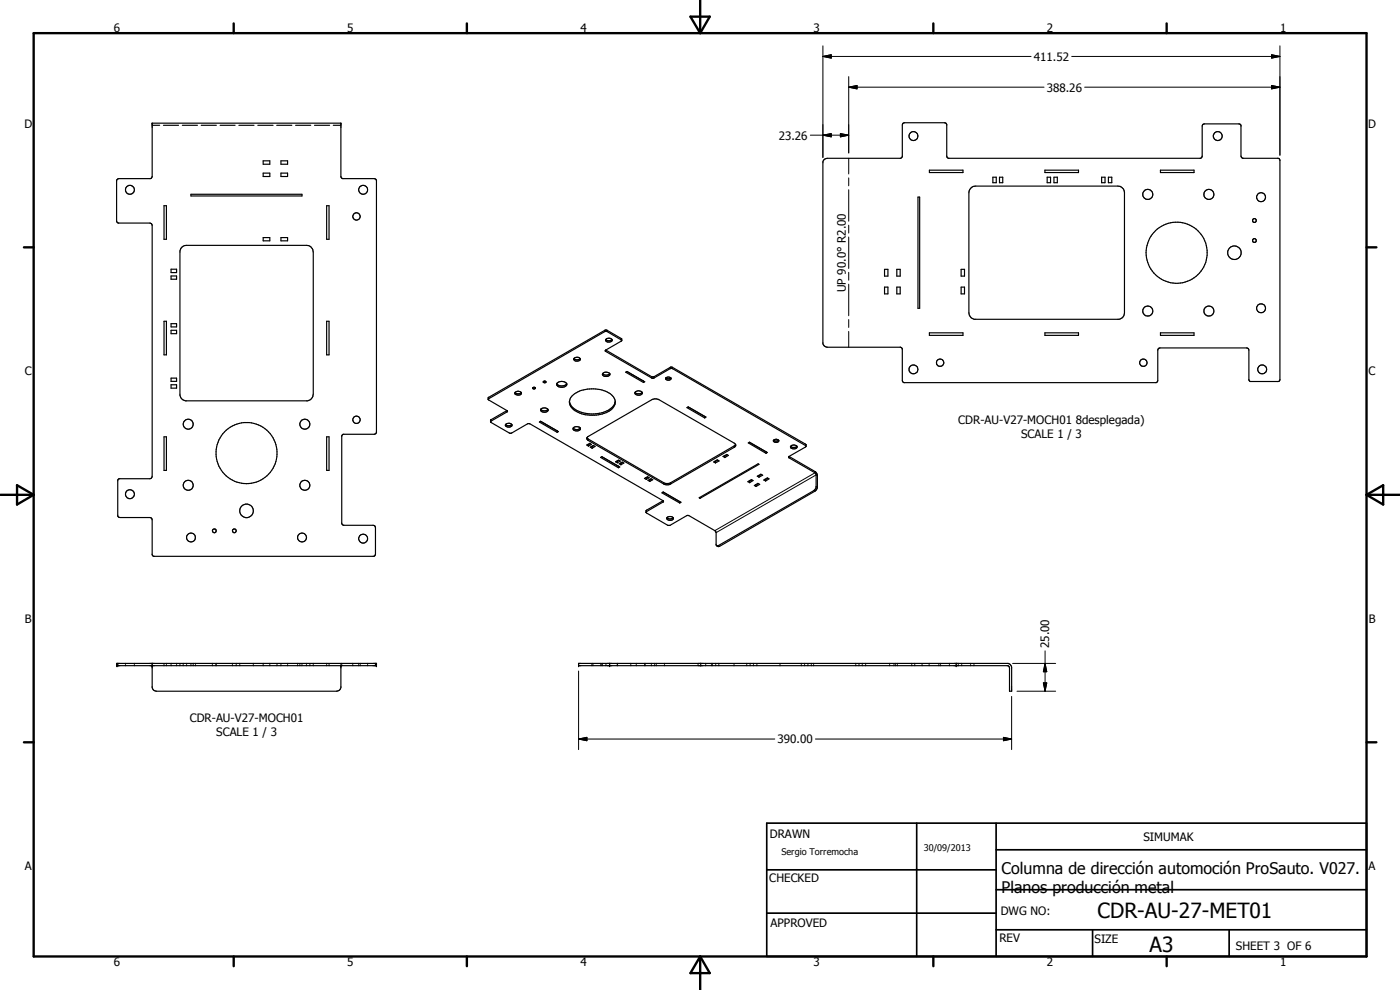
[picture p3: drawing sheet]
<svg xmlns="http://www.w3.org/2000/svg" width="420mm" height="297mm" viewBox="0 0 420 297" stroke-linecap="round" stroke-linejoin="round" font-family="sans-serif">
<g fill="#000">
<circle cx="45.7" cy="37" r=".18"/>
<circle cx="102.3" cy="37" r=".18"/>
<circle cx="35" cy="199.7" r=".18"/>
<circle cx="35" cy="199.1" r=".18"/>
<circle cx="35.3" cy="199.7" r=".18"/>
<circle cx="35.3" cy="199.1" r=".18"/>
<circle cx="45.7" cy="199.7" r=".18"/>
<circle cx="45.7" cy="199.1" r=".18"/>
<circle cx="102.3" cy="199.7" r=".18"/>
<circle cx="113" cy="199.7" r=".18"/>
<circle cx="113" cy="199.1" r=".18"/>
<circle cx="173.6" cy="199.1" r=".18"/>
<circle cx="173.6" cy="199.7" r=".18"/>
<circle cx="183" cy="199.7" r=".18"/>
<circle cx="183" cy="199.1" r=".18"/>
<circle cx="287" cy="199.7" r=".18"/>
<circle cx="287" cy="199.1" r=".18"/>
</g>
<g fill="none" stroke="#000" stroke-width=".35">
<path d="M45.7 37h56.6l.1 16.3 .4 .3h9.5l.6 .3 .1 75.9-.7 .5h-9.2l-.5 .5v26.3l.5 .5h8.9l.5 .2 .2 .5v8l-.4 .6h-66.2l-.4-.4v-10.5l-.2-.5-.5-.2h-9l-.6-.4v-11l.4-.3h9.2l.5-.2 .2-.5v-75.3l-.2-.5-.5-.2h-9.5l-.5-.4 .1-12.6 .5-.3h9.6l.4-.5zM45.7 37.6h2.2M49.1 37.6h4.5M54.7 37.6h4.6M60.4 37.6h4.5M66.1 37.6h4.5M71.7 37.6h4.5M77.4 37.6h4.5M83 37.6h4.6M88.7 37.6h4.5M94.4 37.6h4.5M100 37.6h2.3"/>
<path d="M57.3 58.3h33.3v.5h-33.3zM79 48.3h2v1h-2zM79 51.9h2v1.1h-2zM84.3 48.3h2v1h-2zM84.3 51.9h2v1.1h-2zM247.3 47.9l1-.4h22l.5-.5v-9.5l.2-.5 .5-.2h12l.4 .2 .2 .3v9.5l.5 .7h75.7l.5-.7v-9l.2-.5 .5-.1 10.6 .1 .3 .3v9.2l.2 .5 .3 .2h10.7l.5 .5v66l-.5 .5-8.5-.1-.3-.4v-8.9l-.3-.6-26.4-.1-.6 .3v.4v9.1l-.5 .6h-75.7l-.5-.6v-9.6l-.5-.4-22.5-.1-.5-.3-.3-.7v-54.5zM275.5 59.1h.5v33.4h-.5zM278.9 51.1h10.1v.7h-10.1zM291.5 56.3l1.3-.5h42.7a2 2 0 0 1 2 2v36.1l-.3 .9-.4 .6-1 .4h-43.4a2.09 2.09 0 0 1-1.6-1.9v-36.1l.1-.7zM298 53.2h1v1.6h-1zM300 53.2h.9v1.6h-.9zM313.6 51.1h10.1v.7h-10.1z"/>
<path d="M314.3 53.2h1v1.6h-1zM316.3 53.2h1v1.6h-1zM330.6 53.2h1v1.6h-1zM332.6 53.2h1.1v1.6h-1.1zM348.3 51.1h10v.7h-10zM49.2 61.7h.7v10.1h-.7zM54.4 74.3l.9-.6 .7-.1h36a2 2 0 0 1 2 2v42.7l-.1 .7-.6 .8-.9 .5h-36.7l-1-.5-.7-1.2v-43.3zM79 71.3h2v1h-2zM84.3 71.3h2v1h-2zM98 61.7h.8v10.1h-.8zM49.2 96.4h.7v10.1h-.7zM51.3 80.8h1.7v1h-1.7z"/>
<path d="M51.3 82.8h1.7v1h-1.7zM51.3 97.1h1.7v1h-1.7zM51.3 99.1h1.7v1h-1.7zM98 96.4h.8v10.1h-.8zM265.5 80.8h1v2h-1zM265.5 86.1h1v2.1h-1zM269.1 80.8h1.1v2h-1.1zM269.1 86.1h1.1v2.1h-1.1zM278.9 99.9h10.1v.7h-10.1zM288.4 80.8h1.1v2h-1.1zM288.4 86.1h1.1v2.1h-1.1zM313.6 99.9h10.1v.7h-10.1z"/>
<path d="M348.3 99.9h10v.7h-10zM51.3 113.5h1.7v.9h-1.7zM51.3 115.4h1.7v1.1h-1.7zM154.6 117.8a1.23 1.23 0 0 0 1.8 0M154.6 117.7a1.08 1.08 0 0 1 1.9 .5 1.07 1.07 0 0 1-1.1 .4 1.07 1.07 0 0 1-.9-.8zM159.9 116.3l.5-.1 .3 .3-.5 .2zM160.1 116.2h.4M163.2 114.4h.4M163.3 114.4l-.2 .1a.45 .45 0 0 0 .3 .4 .45 .45 0 0 0 .5-.2l-.3-.3M163.3 114.4h.3M167.1 115.1a1.93 1.93 0 0 0 3 0M167.2 115a1.94 1.94 0 0 1 2.9 .3 1.77 1.77 0 0 1-3.1 0z"/>
<path d="M171.7 118.7a9.8 9.8 0 0 1 12.1 .1 2.79 2.79 0 0 1-.9 4.5 10 10 0 0 1-11.4-1 2.49 2.49 0 0 1 .2-3.6zM172.2 107.6a1.27 1.27 0 0 0 1.9 0M172.3 107.5a1.05 1.05 0 0 1 1.1-.4 1.05 1.05 0 0 1 .7 .8l-.6 .4h-.7l-.6-.4zM180.9 112.1a1.52 1.52 0 0 0 2.1 0M181 112a1.33 1.33 0 0 1 2 .4 1.32 1.32 0 0 1-2.2-.1zM181.8 101.9a1.33 1.33 0 0 0 1.9 0M181.8 105l-.1 .4 14 8.1 .6-.1 4.8-2.8h.7l40.1 23.3M181.8 105l13.9 8.1 .6-.1 4.9-2.8h.5l40.2 23.2-.1 .7-5 2.8M181.8 105l4.8-2.8-.1-.6-4.6-2.6-35.4 20.3 .2 .7 5.4 3.2M182 101.6a.9 .9 0 0 1 1.1-.2 .9 .9 0 0 1 .5 1l-.6 .2-.9-.1-.4-.5zM186.6 102.1l-4.4-2.6h-.7l-35 20.3M188.1 111.5l5.4 3.1-.4 .2"/>
<path d="M188.2 111.5l-.4 .2 5.3 3.1M190.6 117.7a1.37 1.37 0 0 1 2.2 .2 1.25 1.25 0 0 1-1.2 .7 1.25 1.25 0 0 1-1.1-.7zM190.6 117.7l.7 .5h.8l.6-.5M193.1 114.3h.1M193.1 114.3v.5M199.8 113.3h.2a.86 .86 0 0 1 1.4 .4 .96 .96 0 0 1-1.6-.1zM199.8 113.4a1.19 1.19 0 0 0 1.5 0M49.2 131.1h.7v10h-.7zM98 131.1h.8v10h-.8zM151.7 127.4a1.38 1.38 0 0 0 1.9 0M151.8 127.3a1.05 1.05 0 0 1 1.1-.3 1.05 1.05 0 0 1 .7 .8 1.07 1.07 0 0 1-1 .4 1.07 1.07 0 0 1-.9-.8zM152.1 123.2l-4.8 2.8-.1 .6 5.9 3.4 5.2-2.8h.7l40 23"/>
<path d="M152.1 123.2l.2 .2-.2 .2-4.9 2.9M162.2 126.4l5.4 3.1-.4 .2M162.3 126.4l-.4 .2 5.3 3.1M162.3 122.8a1.42 1.42 0 0 0 2.1 0M162.4 122.7a1.3 1.3 0 0 1 2.1 .5 1.19 1.19 0 0 1-1.2 .6 1.19 1.19 0 0 1-1-1zM167.2 129.3h.1M167.2 129.3v.4M170.9 120.4a5.5 5.5 0 0 0 5.3 3.7 8.1 8.1 0 0 0 8.3-2.9l.1-.8M172 128.4a1.42 1.42 0 0 0 2.1 0M172.1 128.3a1.27 1.27 0 0 1 2.1 .5 1.25 1.25 0 0 1-2.2-.2zM176.1 133.5l.9-.5 .5 .3-.9 .6zM176.1 131.4l23.3 13.5 .5 .2 1.2-.2 19.7-11.5"/>
<path d="M176.3 131.1l19.3-11.2 1.4-.2 .8 .2 22.6 13.1 .4 .4v.4l-.4 .4-19.3 11.1-1.2 .2-.5-.2-23.1-13.3-.2-.4zM176.4 133.3l.2 .1M176.6 133.4v.5M177.2 134.2l.8-.6 .6 .3-.9 .6zM177.2 133.1l-.6 .3M177.5 133.9l.2 .1M177.7 134v.5M178.2 133.7l-.5 .3M180.6 137l-.4 .2 5.4 3.1M180.6 137l5.4 3.1-.4 .2M180.6 137l5 2.9M184.7 138.6l.9-.6 .6 .3-.9 .6z"/>
<path d="M185.1 138.3l.2 .1M185.3 138.4v.5M185.6 139.9v.4M185.6 139.9h.1M185.8 139.1l.9-.5 .5 .3-.9 .5zM185.8 138.1l-.5 .3M186.2 138.9l.1 .2M186.3 139.1v.3M186.9 138.7l-.6 .4M206.5 122.1l-.3 .2 5.3 3.1M206.5 122.1l5.4 3-.4 .3M206.5 122.1l5 2.9"/>
<path d="M211.5 125h.1M211.5 125v.4M214.2 138.6l1.1-.6 .5 .3-1.1 .6zM214.5 138.4l.2 .1M214.7 138.5v.4M215.4 138.1l-.7 .4M217 136.9l1.1-.5 .5 .3-1.1 .6zM217.4 136.8l.1 .1M217.5 136.9v.4M218.3 136.4l-.8 .5M224.6 132.9l.3-.2 5.4 3.1-.4 .2zM224.9 132.7l5 2.9v.4"/>
<path d="M232.1 132.1a.95 .95 0 0 1 1.6 .3 .91 .91 0 0 1-.9 .3 .91 .91 0 0 1-.7-.6zM232.2 132.1l.4 .2 1.1-.2M236.8 136.9v.5l8 4.7 .1 4-.4 .8-29.2 16.9-.4-.4v-3.6l-.2-.5-7.9-4.6h-.7l-5 2.9h-.6l-6.6-3.8 .1-.7 5-2.9M236.8 136.9l8 4.7 .5 1.1v3.5l-.4 .9-28.9 16.8-.5 .1-.4-.3M237.3 133.9a1.15 1.15 0 0 1 1.9 .3 1.19 1.19 0 0 1-1.9 0zM237.3 133.9a1.33 1.33 0 0 0 1.9 0M193.4 143.6l.9-.6 .5 .3-.8 .5zM193.7 143.3l.3 .1M194 143.4v.4M194.5 144.1l.9-.5 .5 .3-.9 .5zM194.5 143.1l-.5 .3M194.8 143.9l.2 .2"/>
<path d="M195 144.1v.3M195.5 143.8l-.5 .3M198.7 147.9l.3-.3 5.4 3.1-.4 .2zM199 150.2l.1 .4-5.2 3.1M199 147.7l5 2.8M200.2 155.3a1.29 1.29 0 0 0 1.8 0M200.2 155.2a1.17 1.17 0 0 1 1.9 .5 1.07 1.07 0 0 1-1.1 .5 1.07 1.07 0 0 1-.9-.8zM204 150.5v.4M204 150.5h.1M209.8 149.4l17.7-10.3 .3 .2-17.7 10.2zM210.1 149.2v.3M224.4 144.5l1.1-.6 .5 .3-1 .6z"/>
<path d="M224.8 144.3l.2 .1M225 144.4v.4M225.7 144l-.7 .4M226.4 145.7l1-.7 .6 .3-1.1 .7zM226.7 145.4l.2 .1M226.9 145.5v.5M227.3 142.9l1-.6 .6 .3-1.1 .6zM227.6 145.1l-.7 .4M227.6 142.7l.2 .1M227.8 142.8v.4M228.5 142.4l-.7 .4M229.2 144l1.1-.6 .5 .3-1 .6z"/>
<path d="M229.6 143.8l.2 .1M229.8 143.9v.4M230.5 143.5l-.7 .4M35 199.1h78v.6h-78zM35.3 199.1v.6M37.7 199.1v.2M37.7 199.5v.2M40.3 199.1v.2M40.3 199.5v.2M45.7 199.1v7.2l.3 .7 1 .4h54l.9-.4 .4-.7v-6.8M49.2 199.1v.2M49.2 199.5v.2"/>
<path d="M49.9 199.1v.2M49.9 199.5v.2M51.3 199.1v.2M51.3 199.5v.2M53 199.1v.2M53 199.5v.2M54 199.1v.2M54 199.5v.2M55 199.1v.2M55 199.5v.2M56 199.1v.2M56 199.5v.2"/>
<path d="M57.3 199.1v.2M57.3 199.5v.2M58 199.1v.2M58 199.5v.2M58.7 199.1v.2M58.7 199.5v.2M63.7 199.1v.2M63.7 199.5v.2M64.8 199.1v.2M64.8 199.5v.2M64.9 199.1v.2M64.9 199.5v.2"/>
<path d="M69.8 199.1v.2M69.8 199.5v.2M70.9 199.1v.2M70.9 199.5v.2M72 199.1v.2M72 199.5v.2M76 199.1v.2M76 199.5v.2M79 199.1v.2M79 199.5v.2M81 199.1v.2M81 199.5v.2"/>
<path d="M83.1 199.1v.2M83.1 199.5v.2M84.3 199.1v.2M84.3 199.5v.2M86.3 199.1v.2M86.3 199.5v.2M89.3 199.1v.2M89.3 199.5v.2M90 199.1v.2M90 199.5v.2M90.6 199.1v.2M90.6 199.5v.2"/>
<path d="M92 199.1v.2M92 199.5v.2M93 199.1v.2M93 199.5v.2M94 199.1v.2M94 199.5v.2M98 199.1v.2M98 199.5v.2M98.8 199.1v.2M98.8 199.5v.2M102.3 199.1v.2M102.6 199.1v.2"/>
<path d="M102.6 199.5v.2M105.9 199.1v.2M105.9 199.5v.2M107.6 199.1v.2M107.6 199.5v.2M108.1 199.1v.2M108.1 199.5v.2M110.3 199.1v.2M110.3 199.5v.2M112.7 199.1v.6M173.6 199.1h128.9l.7 .3 .4 .8v7.2h-.6v-7l-.5-.7h-128.9zM177.6 199.1v.2"/>
<path d="M177.6 199.5v.2M178 199.1v.2M178 199.5v.2M180.3 199.1v.2M180.3 199.5v.2M180.6 199.1v.2M180.6 199.5v.2M180.8 199.1v.2M180.8 199.5v.2M181.9 199.1v.2M181.9 199.5v.2M183 199.1v.6"/>
<path d="M185.2 199.1v.2M185.2 199.5v.2M185.3 199.1v.2M185.3 199.5v.2M189.3 199.1v.2M189.3 199.5v.2M191 199.1v.2M191 199.5v.2M193.5 199.1v.2M193.5 199.5v.2M193.6 199.1v.2M193.6 199.5v.2"/>
<path d="M195.5 199.1v.2M195.5 199.5v.2M196.5 199.1v.2M196.5 199.5v.2M197 199.1v.2M197 199.5v.2M199.4 199.1v.2M199.4 199.5v.2M209.5 199.1v.2M209.5 199.5v.2M210.3 199.1v.6M211.8 199.1v.2"/>
<path d="M211.8 199.5v.2M213.5 199.1v.2M213.5 199.5v.2M213.8 199.1v.2M213.8 199.5v.2M214.8 199.1v.2M214.8 199.5v.2M215.7 199.1v.2M215.7 199.5v.2M220.3 199.1v.2M220.3 199.5v.2M224.1 199.1v.2"/>
<path d="M224.1 199.5v.2M225.1 199.1v.2M225.1 199.5v.2M226.1 199.1v.2M226.1 199.5v.2M227.1 199.1v.2M227.1 199.5v.2M234.1 199.1v.2M234.1 199.5v.2M240.5 199.1v.2M240.5 199.5v.2M241.5 199.1v.2"/>
<path d="M241.5 199.5v.2M242.5 199.1v.2M242.5 199.5v.2M243.5 199.1v.2M243.5 199.5v.2M244.2 199.1v.2M244.2 199.5v.2M256.8 199.1v.2M256.8 199.5v.2M257.8 199.1v.2M257.8 199.5v.2M258.8 199.1v.2"/>
<path d="M258.8 199.5v.2M259.8 199.1v.2M259.8 199.5v.2M267 199.1v.2M267 199.5v.2M268.3 199.1v.2M268.3 199.5v.2M268.8 199.1v.2M268.8 199.5v.2M269.3 199.1v.2M269.3 199.5v.2M273.6 199.1v.2"/>
<path d="M273.6 199.5v.2M274.5 199.1v.2M274.5 199.5v.2M276.7 199.1v.2M276.7 199.5v.2M278.8 199.1v.2M278.8 199.5v.2M281.8 199.1v.2M281.8 199.5v.2M282.3 199.1v.2M282.3 199.5v.2M284.9 199.1v.2"/>
<path d="M284.9 199.5v.2M287 199.1v.6M287.6 199.1v.2M287.6 199.5v.2M288.6 199.1v.2M288.6 199.5v.2M291.3 199.1v.2M291.3 199.5v.2M292.3 199.1v.2M292.3 199.5v.2"/>
<circle cx="39" cy="57" r="1.33"/>
<circle cx="109" cy="56.9" r="1.34"/>
<circle cx="274.1" cy="40.8" r="1.33"/>
<circle cx="344.5" cy="58.3" r="1.52"/>
<circle cx="362.8" cy="58.3" r="1.51"/>
<circle cx="365.5" cy="40.8" r="1.34"/>
<circle cx="378.5" cy="59.2" r="1.35"/>
<circle cx="107" cy="64.9" r="1.1"/>
<circle cx="353.1" cy="75.8" r="9.2"/>
<circle cx="370.5" cy="75.8" r="2.03"/>
<circle cx="376.5" cy="66.2" r=".58"/>
<circle cx="376.5" cy="72.2" r=".58"/>
<circle cx="344.5" cy="93.3" r="1.51"/>
<circle cx="362.8" cy="93.3" r="1.5"/>
<circle cx="378.5" cy="92.5" r="1.35"/>
<circle cx="274.1" cy="110.8" r="1.33"/>
<circle cx="282.1" cy="108.8" r="1.11"/>
<circle cx="343.1" cy="108.8" r="1.1"/>
<circle cx="378.8" cy="110.8" r="1.35"/>
<circle cx="56.5" cy="127.3" r="1.5"/>
<circle cx="74" cy="135.9" r="9.2"/>
<circle cx="91.5" cy="127.3" r="1.5"/>
<circle cx="107" cy="125.9" r="1.1"/>
<circle cx="39" cy="148.3" r="1.32"/>
<circle cx="56.5" cy="145.6" r="1.5"/>
<circle cx="64.3" cy="159.3" r=".58"/>
<circle cx="70.3" cy="159.3" r=".56"/>
<circle cx="74" cy="153.3" r="2.03"/>
<circle cx="91.5" cy="145.6" r="1.51"/>
<circle cx="57.3" cy="161.3" r="1.33"/>
<circle cx="90.6" cy="161.3" r="1.33"/>
<circle cx="109" cy="161.6" r="1.34"/>
</g>
<g fill="none" stroke="#000" stroke-width=".3">
<path d="M247 16.9l2.5-.5v1zM247 13.8v33.4M247 16.9h62.4M321.6 16.9h62.5M381.6 16.4l2.5 .5-2.5 .5zM384.1 13.8v32.8M254.7 26.2l2.5-.5v1zM254.7 23v22.9M254.7 26.2h58.6M325.5 26.2h58.6M381.6 25.7l2.5 .5-2.5 .5zM243.2 40.6h11.5"/>
<path d="M247 40.6l2.5-.5v1zM252.2 40.1l2.5 .5-2.5 .5zM254.7 47.5v4.7M254.7 53.4v2.4M254.7 56.9v9.5M254.7 67.6v2.3M254.7 71.1v9.5M181.5 99.1v.4M182.2 99.1v.4M254.7 81.7v2.4M254.7 85.3v9.4M254.7 95.9v2.4"/>
<path d="M254.7 99.4v4.8M146.7 119.2v.4M181.8 105v.5M186.4 101.6v.4M195.6 113v.4M196.3 113v.4M201.1 110.2v.4M201.8 110.2v.4M147.4 125.9v.5M152.1 123.2v.4M176.6 131.7v.5M220.4 133.8v.4"/>
<path d="M236.8 136.9v.5M241.8 133.3v.4M194 153.1v.4M199 150.2v.4M199.2 144.8v.4M201.3 144.8v.4M244.3 147.2l.3 .2M244.6 141.5v.4l-30.1 17.3M244.9 146l.4 .2M245.3 142.7l-.4-.2-30 17.3M215.6 163.7l.4 .2M303.9 199.1h12.9"/>
<path d="M313.6 199.1l.5 2.4h-1zM313.6 195.3v12.1M173.6 201.3v23.6M303.6 209v15.9M305.2 207.4h11.6M313.1 204.9h1l-.5 2.5zM173.6 221.7l2.5-.5v1zM173.6 221.7h58.9M244.7 221.7h58.9M301.1 221.2l2.5 .5-2.5 .5z"/>
</g>
<g fill="none" stroke="#000" stroke-width=".71">
<path d="M10.1 9.9h400v277.1h-400zM70.1 7v2.9M140.1 7v2.9M207.2 5h5.8l-2.9 4.9zM210.1 0v9.9M280.1 7v2.9M350.1 7v2.9M7.2 74.2h2.9M410.1 74.2h3M.1 148.5h10M5.1 145.6l5 2.9-5 2.9zM410.1 148.5h10"/>
<path d="M410.1 148.5l5-2.9v5.8zM7.2 222.7h2.9M410.1 222.7h3M70.1 287v2.9M140.1 287v2.9M210.1 287v10M210.1 287l2.9 5h-5.8zM280.1 287v2.9M350.1 287v2.9"/>
</g>
<path d="M230.1 247h180v40h-180zM275.1 247v40M298.9 255h111.2M298.9 247v40M230.1 274h68.8M230.1 261h68.8M298.9 279h111.2M298.9 267h111.2M327.9 279v8M368.9 279v8" fill="none" stroke="#000" stroke-width=".51"/>
<path d="M247 16.9l2.5-.5v1zM381.6 16.4l2.5 .5-2.5 .5zM254.7 26.2l2.5-.5v1zM381.6 25.7l2.5 .5-2.5 .5zM247 40.6l2.5-.5v1zM252.2 40.1l2.5 .5-2.5 .5zM313.1 204.9h1l-.5 2.5zM313.6 199.1l.5 2.4h-1zM173.6 221.7l2.5-.5v1zM301.1 221.2l2.5 .5-2.5 .5z" fill="#000"/>
<g font-size="6.3">
<text x="329.4" y="275.4">CDR-AU-27-MET01</text>
<text x="345" y="285.6">A3</text>
</g>
<g font-size="4.8">
<text x="300.6" y="262.1">Columna de dirección automoción ProSauto. V027.</text>
<text x="300.6" y="267.8">Planos producción metal</text>
</g>
<g font-size="3.5">
<text x="34.2" y="9.6">6</text>
<text x="104.2" y="9.6">5</text>
<text x="174.2" y="9.6">4</text>
<text x="244.2" y="9.6">3</text>
<text x="314.2" y="9.6">2</text>
<text x="384.2" y="9.6">1</text>
<text x="310.2" y="18.2">411.52</text>
<text x="314.1" y="27.5">388.26</text>
<text x="7.3" y="38.4">D</text>
<text x="233.7" y="41.9">23.26</text>
<text x="410.6" y="38.4">D</text>
<text x="253.9" y="87.7" transform="rotate(-90 253.9 87.7)">UP 90.0° R2.00</text>
<text x="7.4" y="112.6">C</text>
<text x="410.7" y="112.6">C</text>
<text x="287.6" y="127.3">CDR-AU-V27-MOCH01 8desplegada)</text>
<text x="306.4" y="131.4">SCALE 1 / 3</text>
<text x="7.4" y="186.9">B</text>
<text x="410.8" y="186.9">B</text>
<text x="314.9" y="194.5" transform="rotate(-90 314.9 194.5)">25.00</text>
<text x="56.9" y="216.5">CDR-AU-V27-MOCH01</text>
<text x="64.9" y="220.7">SCALE 1 / 3</text>
<text x="233.3" y="223">390.00</text>
<text x="231" y="251.5">DRAWN</text>
<text x="343.1" y="252.3">SIMUMAK</text>
<text x="7.4" y="261.1">A</text>
<text x="410.7" y="261.1">A</text>
<text x="230.9" y="264.6">CHECKED</text>
<text x="300.3" y="274.5">DWG NO:</text>
<text x="231.3" y="278.3">APPROVED</text>
<text x="299.9" y="282.6">REV</text>
<text x="328.5" y="283.1">SIZE</text>
<text x="370.9" y="285.1">SHEET 3 OF 6</text>
<text x="34.2" y="289.9">6</text>
<text x="104.2" y="289.9">5</text>
<text x="174.2" y="289.9">4</text>
<text x="244.2" y="289.9">3</text>
<text x="314.2" y="289.9">2</text>
<text x="384.2" y="289.9">1</text>
</g>
<g font-size="2.7">
<text x="234.5" y="256.6">Sergio Torremocha</text>
<text x="277.2" y="255.3">30/09/2013</text>
</g>
</svg>
